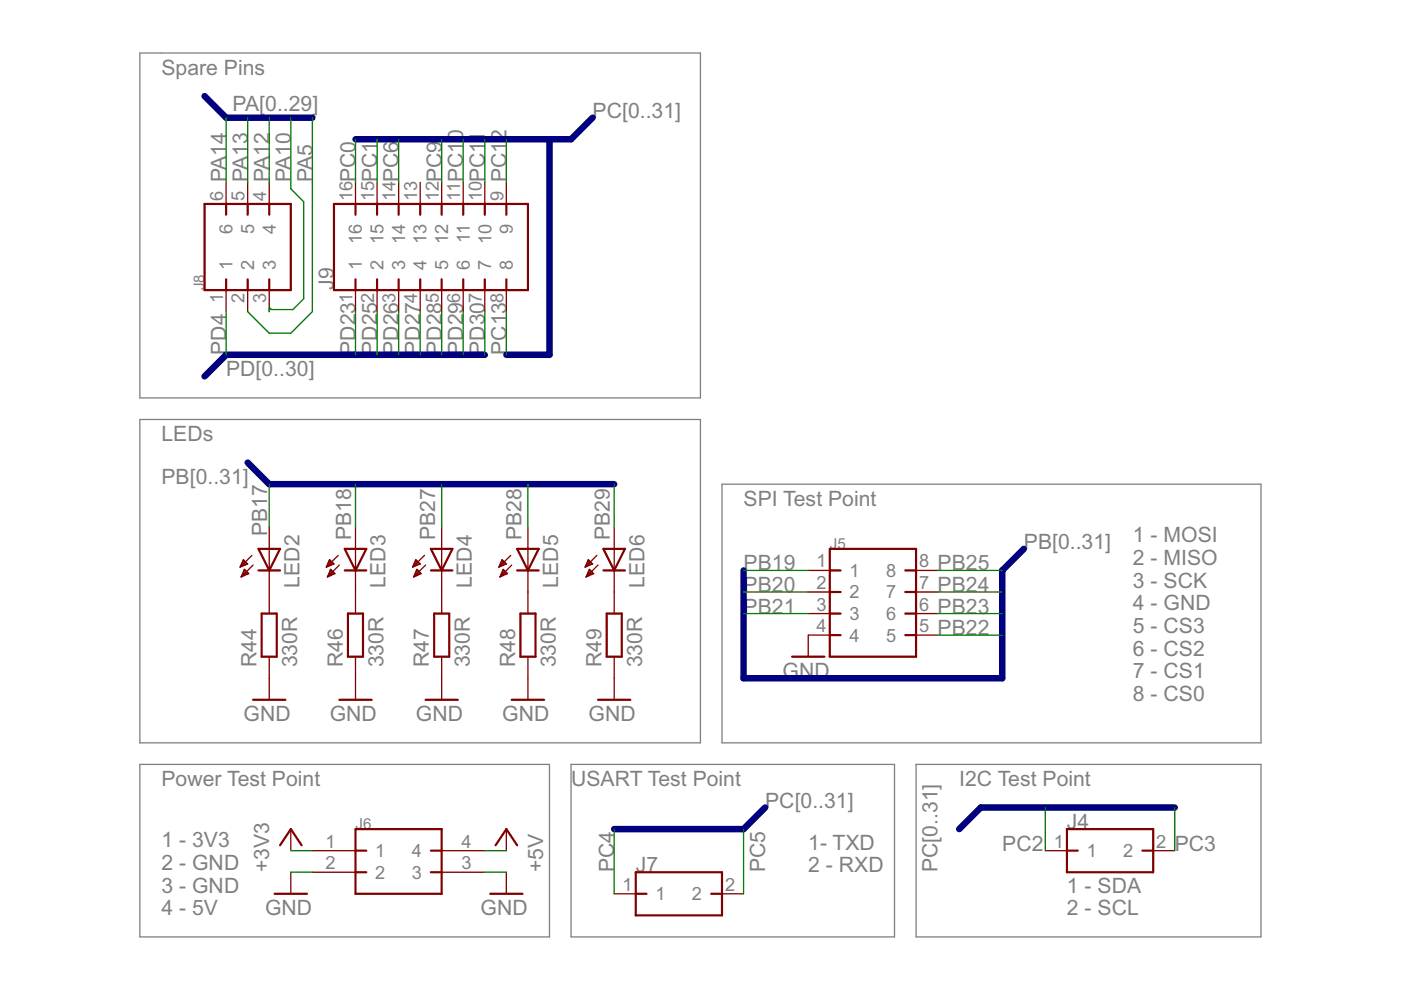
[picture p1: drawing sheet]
<svg xmlns="http://www.w3.org/2000/svg" width="297mm" height="210mm" viewBox="0 0 297 210" stroke-linecap="round" stroke-linejoin="round" font-family="sans-serif">
<path d="M29.7 11.2h118.8v73.2h-118.8zM29.7 88.9h118.8v68.6h-118.8zM153.1 102.7h114.3v54.8h-114.3zM29.7 162.1h86.8v36.5h-86.8zM121.1 162.1h68.6v36.5h-68.6zM194.2 162.1h73.2v36.5h-73.2z" fill="none" stroke="#808080" stroke-width=".28"/>
<g fill="none" stroke="#800000" stroke-width=".28">
<path d="M47.9 38.7v4.5M52.5 38.7v4.5M57.1 38.7v4.5M75.4 38.7v4.5M79.9 38.7v4.5M84.5 38.7v4.5M89.1 38.7v4.5M93.6 38.7v4.5M98.2 38.7v4.5M102.8 38.7v4.5M107.4 38.7v4.5M47.9 61.5v4.6"/>
<path d="M52.5 61.5v4.6M57.1 61.5v4.6M75.4 61.5v4.6M79.9 61.5v4.6M84.5 61.5v4.6M89.1 61.5v4.6M93.6 61.5v4.6M98.2 61.5v4.6M102.8 61.5v4.6M107.4 61.5v4.6M51.1 119.8h.8M51.2 119.6h1.3"/>
<path d="M51.3 119.4h1M51.4 119.1h.6M51.5 118.9h.3M51.6 118.7l.9 .9-1.6 .6zM53.4 117.8l-2.5 2.4M53.7 119.8l-2.6 2.5M57.1 111.8v18.3M69.4 119.8h.8M69.5 119.6h1.2M69.6 119.4h1M69.7 119.1h.6M69.8 118.9h.3"/>
<path d="M69.9 118.7l.9 .9-1.6 .6zM71.7 117.8l-2.5 2.4M71.9 119.8l-2.5 2.5M75.4 111.8v18.3M87.7 119.8h.8M87.8 119.6h1.2M87.9 119.4h1M88 119.1h.6M88.1 118.9h.3M88.2 118.7l.9 .9-1.6 .6zM90 117.8l-2.5 2.4M90.2 119.8l-2.5 2.5"/>
<path d="M93.6 111.8v18.3M105.9 119.8h.8M106 119.6h1.3M106.2 119.4h.9M106.3 119.1h.6M106.4 118.9h.3M107.4 119.6l-1-.9-.6 1.5M107.4 119.6l-1.6 .6M108.3 117.8l-2.5 2.4M108.5 119.8l-2.5 2.5M111.9 111.8v18.3M124.2 119.8h.8"/>
<path d="M124.3 119.6h1.3M124.4 119.4h1M124.5 119.1h.7M124.7 118.9h.2M125.6 119.6l-.9-.9-.6 1.5M125.6 119.6l-1.5 .6M126.6 117.8l-2.5 2.4M126.8 119.8l-2.5 2.5M130.2 111.8v18.3M51 120.1h.3M51.2 122.3h.1M51.3 122h.5"/>
<path d="M51.4 121.8h1M51.5 121.5h1.1M51.6 121.3h.8M51.7 121.1h.5M51.8 120.8h.1M51.8 120.7l.9 .9-1.6 .7zM57.1 139.2v9.2M69.3 120.1h.3M69.4 122.3h.2M69.6 122h.5M69.7 121.8h1M69.8 121.5h1.1"/>
<path d="M69.9 121.3h.8M70 121.1h.4M70.1 120.8h.1M70.1 120.7l.9 .9-1.6 .7zM75.4 139.2v9.2M87.6 120.1h.3M87.7 122.3h.1M87.8 122h.6M87.9 121.8h1.1M88.1 121.5h1.1M88.1 121.3h.9M88.2 121.1h.5"/>
<path d="M88.3 120.8h.2M88.4 120.7l.9 .9-1.6 .7zM93.6 139.2v9.2M105.8 120.1h.4M106 122.3h.1M106.1 122h.6M106.2 121.8h1.1M106.3 121.5h1.2M106.4 121.3h.9M106.5 121.1h.5M106.6 120.8h.2M106.7 120.7l.9 .9-1.6 .7z"/>
<path d="M111.9 139.2v9.2M124.1 120.1h.4M124.3 122.3h.1M124.4 122h.6M124.5 121.8h1M124.6 121.5h1.2M124.7 121.3h.8M124.8 121.1h.5M124.9 120.8h.2M125 120.7l.9 .9-1.6 .7zM130.2 139.2v9.2M171.4 120.9h4.5"/>
<path d="M171.4 125.5h4.5M171.4 130.1h4.5M175.9 134.7h-4.5v4.5M194.2 120.9h4.6M194.2 125.5h4.6M194.2 130.1h4.6M194.2 134.7h4.6M61.7 175.8v4.6M107.4 175.8v4.6M61.7 184.9v4.6M66.2 180.4h9.2M66.2 184.9h9.2"/>
<path d="M93.6 180.4h9.2M93.6 184.9h9.2M107.4 184.9v4.6M130.2 189.5h4.6M153.1 189.5h4.5M221.6 180.4h4.6M244.5 180.4h4.6"/>
</g>
<g fill="none" stroke="#800000" stroke-width=".47">
<path d="M43.4 43.2h18.3v18.3h-18.3zM47.9 43.2v2.3M47.9 59.2v2.3M52.5 43.2v2.3M52.5 59.2v2.3M57.1 43.2v2.3M57.1 59.2v2.3M70.8 43.2h41.1v18.3h-41.1zM75.4 43.2v2.3M75.4 59.2v2.3M79.9 43.2v2.3M79.9 59.2v2.3"/>
<path d="M84.5 43.2v2.3M84.5 59.2v2.3M89.1 43.2v2.3M89.1 59.2v2.3M93.6 43.2v2.3M93.6 59.2v2.3M98.2 43.2v2.3M98.2 59.2v2.3M102.8 43.2v2.3M102.8 59.2v2.3M107.4 43.2v2.3M107.4 59.2v2.3"/>
<path d="M54.8 116.4h4.6l-2.3 4.5zM73.1 116.4h4.6l-2.3 4.5zM91.4 116.4h4.5l-2.3 4.5zM109.6 116.4h4.6l-2.3 4.5zM127.9 116.4h4.6l-2.3 4.5zM175.9 116.4h18.3v22.8h-18.3zM54.8 120.9h4.6M55.5 130.1h3.2v9.1h-3.2zM73.1 120.9h4.6M73.8 130.1h3.2v9.1h-3.2zM91.4 120.9h4.5M92.1 130.1h3.1v9.1h-3.1z"/>
<path d="M109.6 120.9h4.6M110.3 130.1h3.2v9.1h-3.2zM127.9 120.9h4.6M128.6 130.1h3.2v9.1h-3.2zM167.9 139.2h6.9M175.9 120.9h2.3M175.9 125.5h2.3M175.9 130.1h2.3M175.9 134.7h2.3M191.9 120.9h2.3M191.9 125.5h2.3M191.9 130.1h2.3"/>
<path d="M191.9 134.7h2.3M53.7 148.4h6.8M71.9 148.4h6.9M90.2 148.4h6.9M108.5 148.4h6.9M126.8 148.4h6.8M59.4 179.2l2.3-3.4 2.2 3.4M75.4 175.8h18.2v13.7h-18.2zM105.1 179.2l2.3-3.4 2.2 3.4M226.2 175.8h18.3v9.1h-18.3zM58.2 189.5h6.9M75.4 184.9h2.3"/>
<path d="M75.4 180.4h2.3M91.4 184.9h2.2M91.4 180.4h2.2M103.9 189.5h6.9M134.8 184.9h18.3v9.2h-18.3zM134.8 189.5h2.3M150.8 189.5h2.3M226.2 180.4h2.3M242.2 180.4h2.3"/>
</g>
<path d="M43.4 20.4l4.5 4.6h18.3M116.5 29.5v45.7h-9.1M125.6 25l-4.5 4.5h-45.7M102.8 75.2h-54.9l-4.5 4.6M52.5 98.1l4.6 4.6h73.1M217.1 116.4l-4.6 4.5v22.9h-54.9v-22.9M162.2 171.2l-4.6 4.6h-27.4M249.1 171.2h-41.2l-4.5 4.6" fill="none" stroke="#000080" stroke-width="1.4"/>
<g fill="none" stroke="#008000" stroke-width=".28">
<path d="M47.9 25v13.7M52.5 25v13.7M57.1 25v13.7M61.7 25v15l2.7 2.8v20.6l-2.3 2.2h-4.6l-.4-.4v.9M66.2 25v41.1l-4.5 4.6h-4.6l-4.6-4.6M75.4 29.5v9.2M79.9 29.5v9.2M84.5 29.5v9.2M93.6 29.5v9.2M98.2 29.5v9.2M102.8 29.5v9.2M107.4 29.5v9.2"/>
<path d="M47.9 66.1v9.1M75.4 66.1v9.1M79.9 66.1v9.1M84.5 66.1v9.1M89.1 66.1v9.1M93.6 66.1v9.1M98.2 66.1v9.1M102.8 66.1v9.1M107.4 66.1v9.1M57.1 102.7v9.1M75.4 102.7v9.1M93.6 102.7v9.1"/>
<path d="M111.9 102.7v9.1M130.2 102.7v9.1M157.6 130.1h13.8M157.6 125.5h13.8M157.6 120.9h13.8M198.8 134.7h13.7M198.8 130.1h13.7M198.8 125.5h13.7M198.8 120.9h13.7M130.2 175.8v13.7M157.6 175.8v13.7M221.6 171.2v9.2"/>
<path d="M249.1 171.2v9.2M61.7 184.9h4.5M61.7 180.4h4.5M102.8 184.9h4.6M102.8 180.4h4.6"/>
</g>
<g font-size="5" fill="#808080">
<text x="34.2" y="15.8">Spare Pins</text>
<text x="49.3" y="23.6">PA[0..29]</text>
<text x="125.6" y="25">PC[0..31]</text>
<text x="47.9" y="38.7" transform="rotate(-90 47.9 38.7)">PA14</text>
<text x="52.5" y="38.7" transform="rotate(-90 52.5 38.7)">PA13</text>
<text x="57.1" y="38.7" transform="rotate(-90 57.1 38.7)">PA12</text>
<text x="61.7" y="38.7" transform="rotate(-90 61.7 38.7)">PA10</text>
<text x="66.2" y="38.7" transform="rotate(-90 66.2 38.7)">PA5</text>
<text x="75.4" y="38.7" transform="rotate(-90 75.4 38.7)">PC0</text>
<text x="79.9" y="38.7" transform="rotate(-90 79.9 38.7)">PC1</text>
<text x="84.5" y="38.7" transform="rotate(-90 84.5 38.7)">PC6</text>
<text x="93.7" y="38.7" transform="rotate(-90 93.7 38.7)">PC9</text>
<text x="98.2" y="38.7" transform="rotate(-90 98.2 38.7)">PC10</text>
<text x="102.8" y="38.7" transform="rotate(-90 102.8 38.7)">PC11</text>
<text x="107.4" y="38.7" transform="rotate(-90 107.4 38.7)">PC12</text>
<text x="70.8" y="61.5" transform="rotate(-90 70.8 61.5)">J9</text>
<text x="47.9" y="75.2" transform="rotate(-90 47.9 75.2)">PD4</text>
<text x="75.4" y="75.2" transform="rotate(-90 75.4 75.2)">PD23</text>
<text x="79.9" y="75.2" transform="rotate(-90 79.9 75.2)">PD25</text>
<text x="84.5" y="75.2" transform="rotate(-90 84.5 75.2)">PD26</text>
<text x="89.1" y="75.2" transform="rotate(-90 89.1 75.2)">PD27</text>
<text x="93.7" y="75.2" transform="rotate(-90 93.7 75.2)">PD28</text>
<text x="98.2" y="75.2" transform="rotate(-90 98.2 75.2)">PD29</text>
<text x="102.8" y="75.2" transform="rotate(-90 102.8 75.2)">PD30</text>
<text x="107.4" y="75.2" transform="rotate(-90 107.4 75.2)">PC13</text>
<text x="47.9" y="79.8">PD[0..30]</text>
<text x="34.2" y="93.5">LEDs</text>
<text x="34.2" y="102.7">PB[0..31]</text>
<text x="157.6" y="107.2">SPI Test Point</text>
<text x="56.6" y="113.6" transform="rotate(-90 56.6 113.6)">PB17</text>
<text x="74.5" y="114.5" transform="rotate(-90 74.5 114.5)">PB18</text>
<text x="92.3" y="114.5" transform="rotate(-90 92.3 114.5)">PB27</text>
<text x="110.6" y="114.5" transform="rotate(-90 110.6 114.5)">PB28</text>
<text x="129.3" y="114.5" transform="rotate(-90 129.3 114.5)">PB29</text>
<text x="217.1" y="116.4">PB[0..31]</text>
<text x="240.2" y="115">1 - MOSI</text>
<text x="240.2" y="119.8">2 - MISO</text>
<text x="63.5" y="124.6" transform="rotate(-90 63.5 124.6)">LED2</text>
<text x="81.8" y="124.6" transform="rotate(-90 81.8 124.6)">LED3</text>
<text x="100.1" y="124.6" transform="rotate(-90 100.1 124.6)">LED4</text>
<text x="118.3" y="124.6" transform="rotate(-90 118.3 124.6)">LED5</text>
<text x="136.6" y="124.6" transform="rotate(-90 136.6 124.6)">LED6</text>
<text x="157.6" y="120.9">PB19</text>
<text x="157.6" y="125.5">PB20</text>
<text x="198.8" y="125.5">PB24</text>
<text x="198.8" y="120.9">PB25</text>
<text x="240.2" y="124.6">3 - SCK</text>
<text x="157.6" y="130.1">PB21</text>
<text x="198.8" y="130.1">PB23</text>
<text x="240.2" y="129.4">4 - GND</text>
<text x="198.8" y="134.7">PB22</text>
<text x="240.2" y="134.2">5 - CS3</text>
<text x="54.4" y="141.5" transform="rotate(-90 54.4 141.5)">R44</text>
<text x="63" y="141.5" transform="rotate(-90 63 141.5)">330R</text>
<text x="72.7" y="141.5" transform="rotate(-90 72.7 141.5)">R46</text>
<text x="81.3" y="141.5" transform="rotate(-90 81.3 141.5)">330R</text>
<text x="91" y="141.5" transform="rotate(-90 91 141.5)">R47</text>
<text x="99.6" y="141.5" transform="rotate(-90 99.6 141.5)">330R</text>
<text x="109.2" y="141.5" transform="rotate(-90 109.2 141.5)">R48</text>
<text x="117.9" y="141.5" transform="rotate(-90 117.9 141.5)">330R</text>
<text x="127.5" y="141.5" transform="rotate(-90 127.5 141.5)">R49</text>
<text x="136.2" y="141.5" transform="rotate(-90 136.2 141.5)">330R</text>
<text x="165.9" y="143.8">GND</text>
<text x="240.2" y="139">6 - CS2</text>
<text x="240.2" y="143.8">7 - CS1</text>
<text x="240.2" y="148.6">8 - CS0</text>
<text x="51.6" y="152.9">GND</text>
<text x="69.9" y="152.9">GND</text>
<text x="88.2" y="152.9">GND</text>
<text x="106.5" y="152.9">GND</text>
<text x="124.8" y="152.9">GND</text>
<text x="34.2" y="166.7">Power Test Point</text>
<text x="121.1" y="166.7">USART Test Point</text>
<text x="203.4" y="166.7">I2C Test Point</text>
<text x="162.2" y="171.2">PC[0..31]</text>
<text x="34.2" y="179.7">1 - 3V3</text>
<text x="226.2" y="175.8">J4</text>
<text x="34.2" y="184.5">2 - GND</text>
<text x="57.1" y="184.9" transform="rotate(-90 57.1 184.9)">+3V3</text>
<text x="115.1" y="184.9" transform="rotate(-90 115.1 184.9)">+5V</text>
<text x="130.2" y="184.9" transform="rotate(-90 130.2 184.9)">PC4</text>
<text x="134.8" y="184.9">J7</text>
<text x="162.2" y="184.9" transform="rotate(-90 162.2 184.9)">PC5</text>
<text x="171.4" y="180.1">1- TXD</text>
<text x="171.4" y="184.9">2 - RXD</text>
<text x="198.8" y="184.9" transform="rotate(-90 198.8 184.9)">PC[0..31]</text>
<text x="212.5" y="180.4">PC2</text>
<text x="249.1" y="180.4">PC3</text>
<text x="34.2" y="189.3">3 - GND</text>
<text x="226.2" y="189.3">1 - SDA</text>
<text x="34.2" y="194.1">4 - 5V</text>
<text x="56.2" y="194.1">GND</text>
<text x="101.9" y="194.1">GND</text>
<text x="226.2" y="194.1">2 - SCL</text>
</g>
<g font-size="4.3" fill="#808080">
<text x="47.3" y="42.6" transform="rotate(-90 47.3 42.6)">6</text>
<text x="51.9" y="42.6" transform="rotate(-90 51.9 42.6)">5</text>
<text x="56.4" y="42.6" transform="rotate(-90 56.4 42.6)">4</text>
<text x="74.7" y="42.6" transform="rotate(-90 74.7 42.6)">16</text>
<text x="79.3" y="42.6" transform="rotate(-90 79.3 42.6)">15</text>
<text x="83.9" y="42.6" transform="rotate(-90 83.9 42.6)">14</text>
<text x="88.4" y="42.6" transform="rotate(-90 88.4 42.6)">13</text>
<text x="93" y="42.6" transform="rotate(-90 93 42.6)">12</text>
<text x="97.6" y="42.6" transform="rotate(-90 97.6 42.6)">11</text>
<text x="102.2" y="42.6" transform="rotate(-90 102.2 42.6)">10</text>
<text x="106.7" y="42.6" transform="rotate(-90 106.7 42.6)">9</text>
<text x="49.3" y="49.6" transform="rotate(-90 49.3 49.6)">6</text>
<text x="53.9" y="49.6" transform="rotate(-90 53.9 49.6)">5</text>
<text x="58.5" y="49.6" transform="rotate(-90 58.5 49.6)">4</text>
<text x="76.7" y="51.8" transform="rotate(-90 76.7 51.8)">16</text>
<text x="81.3" y="51.8" transform="rotate(-90 81.3 51.8)">15</text>
<text x="85.9" y="51.8" transform="rotate(-90 85.9 51.8)">14</text>
<text x="90.5" y="51.8" transform="rotate(-90 90.5 51.8)">13</text>
<text x="95" y="51.8" transform="rotate(-90 95 51.8)">12</text>
<text x="99.6" y="51.5" transform="rotate(-90 99.6 51.5)">11</text>
<text x="104.2" y="51.8" transform="rotate(-90 104.2 51.8)">10</text>
<text x="108.7" y="49.6" transform="rotate(-90 108.7 49.6)">9</text>
<text x="49.3" y="57.3" transform="rotate(-90 49.3 57.3)">1</text>
<text x="53.9" y="57.3" transform="rotate(-90 53.9 57.3)">2</text>
<text x="58.5" y="57.3" transform="rotate(-90 58.5 57.3)">3</text>
<text x="76.7" y="57.3" transform="rotate(-90 76.7 57.3)">1</text>
<text x="81.3" y="57.3" transform="rotate(-90 81.3 57.3)">2</text>
<text x="85.9" y="57.3" transform="rotate(-90 85.9 57.3)">3</text>
<text x="90.5" y="57.3" transform="rotate(-90 90.5 57.3)">4</text>
<text x="95" y="57.3" transform="rotate(-90 95 57.3)">5</text>
<text x="99.6" y="57.3" transform="rotate(-90 99.6 57.3)">6</text>
<text x="104.2" y="57.3" transform="rotate(-90 104.2 57.3)">7</text>
<text x="108.7" y="57.3" transform="rotate(-90 108.7 57.3)">8</text>
<text x="47.3" y="64.3" transform="rotate(-90 47.3 64.3)">1</text>
<text x="51.9" y="64.3" transform="rotate(-90 51.9 64.3)">2</text>
<text x="56.4" y="64.3" transform="rotate(-90 56.4 64.3)">3</text>
<text x="74.7" y="64.3" transform="rotate(-90 74.7 64.3)">1</text>
<text x="79.3" y="64.3" transform="rotate(-90 79.3 64.3)">2</text>
<text x="83.9" y="64.3" transform="rotate(-90 83.9 64.3)">3</text>
<text x="88.4" y="64.3" transform="rotate(-90 88.4 64.3)">4</text>
<text x="93" y="64.3" transform="rotate(-90 93 64.3)">5</text>
<text x="97.6" y="64.3" transform="rotate(-90 97.6 64.3)">6</text>
<text x="102.2" y="64.3" transform="rotate(-90 102.2 64.3)">7</text>
<text x="106.7" y="64.3" transform="rotate(-90 106.7 64.3)">8</text>
<text x="173.1" y="120.3">1</text>
<text x="173.1" y="124.9">2</text>
<text x="180.1" y="122.3">1</text>
<text x="187.9" y="122.3">8</text>
<text x="194.9" y="124.9">7</text>
<text x="194.9" y="120.3">8</text>
<text x="173.1" y="129.4">3</text>
<text x="180.1" y="126.9">2</text>
<text x="180.1" y="131.5">3</text>
<text x="187.9" y="131.5">6</text>
<text x="187.9" y="126.9">7</text>
<text x="194.9" y="129.4">6</text>
<text x="173.1" y="134">4</text>
<text x="180.1" y="136">4</text>
<text x="187.9" y="136">5</text>
<text x="194.9" y="134">5</text>
<text x="69" y="179.7">1</text>
<text x="97.9" y="179.7">4</text>
<text x="223.4" y="179.7">1</text>
<text x="245.1" y="179.7">2</text>
<text x="69" y="184.3">2</text>
<text x="79.6" y="181.7">1</text>
<text x="87.3" y="181.7">4</text>
<text x="97.9" y="184.3">3</text>
<text x="230.4" y="181.7">1</text>
<text x="238.1" y="181.7">2</text>
<text x="79.6" y="186.3">2</text>
<text x="87.3" y="186.3">3</text>
<text x="132" y="188.9">1</text>
<text x="139" y="190.9">1</text>
<text x="146.7" y="190.9">2</text>
<text x="153.7" y="188.9">2</text>
</g>
<g font-size="3.6" fill="#808080">
<text x="43.4" y="61.5" transform="rotate(-90 43.4 61.5)">J8</text>
<text x="175.9" y="116.4">J5</text>
<text x="75.4" y="175.8">J6</text>
</g>
</svg>
